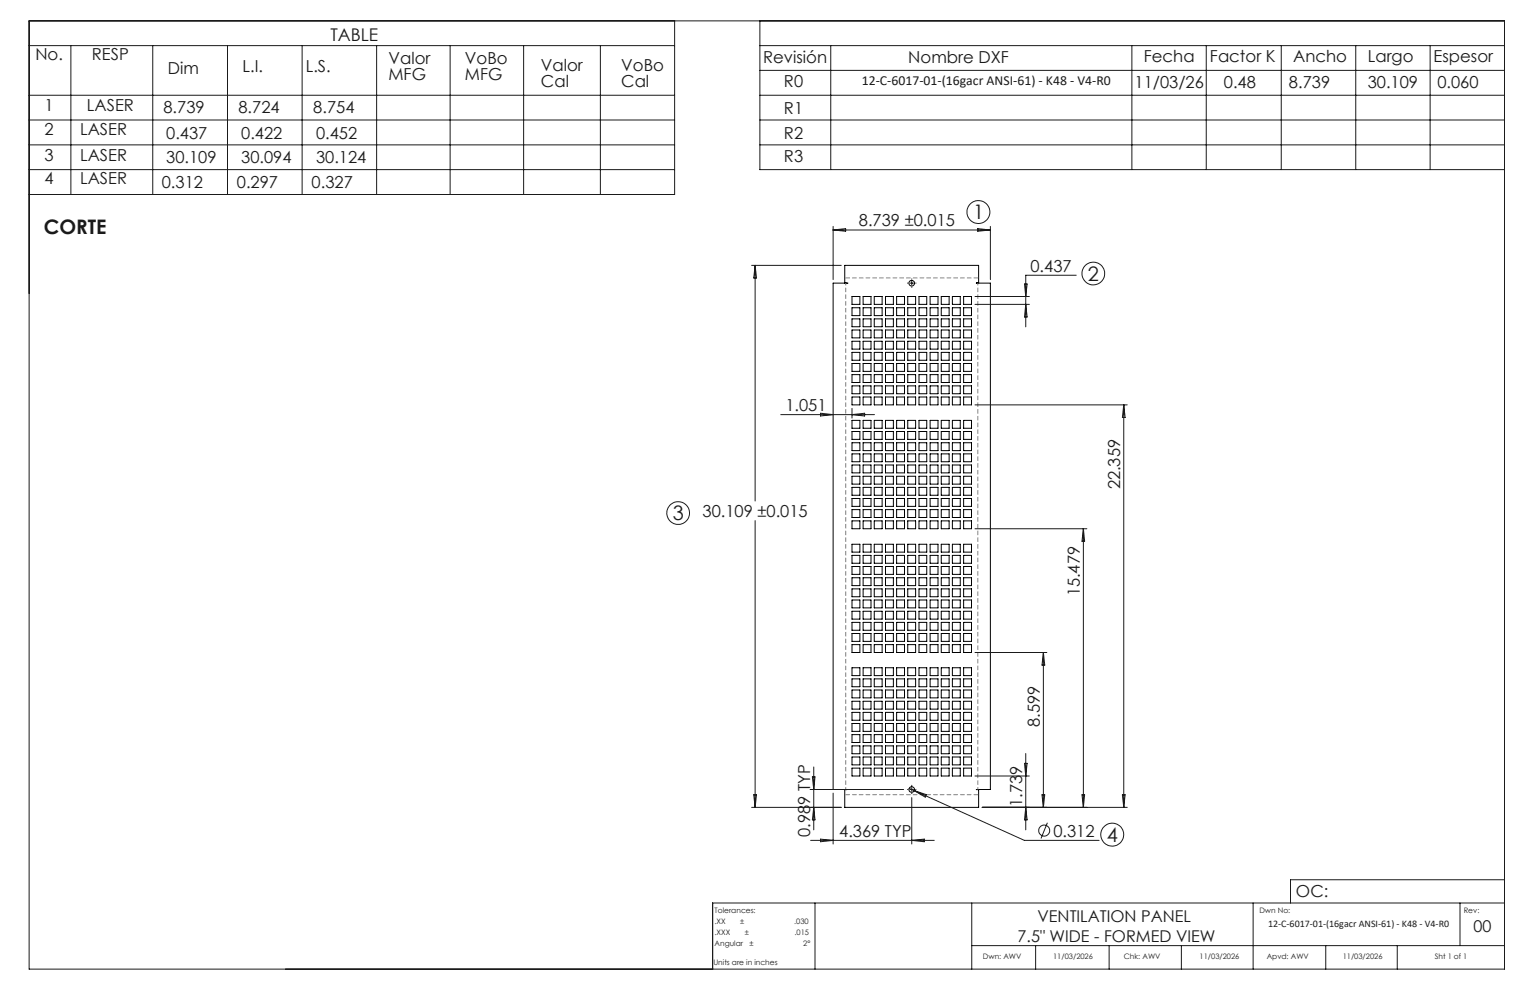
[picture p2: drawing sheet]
<svg xmlns="http://www.w3.org/2000/svg" width="432mm" height="279mm" viewBox="0 0 432 279" stroke-linecap="round" stroke-linejoin="round" font-family="sans-serif">
<g fill="none" stroke="#000" stroke-width=".28">
<path d="M238.4 79.9v-5h37.8v5M239 79.9h.1M239 79.9h-3.9v142.9h3.9M275.6 79.9h.1M275.6 79.9h3.9v142.9h-3.9M240.5 90h2.2v2.2h-2.2zM240.5 86.9h2.2v2.2h-2.2zM240.5 83.7h2.2v2.2h-2.2zM240.5 96.3h2.2v2.2h-2.2zM240.5 93.1h2.2v2.3h-2.2zM240.5 99.4h2.2v2.3h-2.2zM243.6 90h2.2v2.2h-2.2z"/>
<path d="M243.6 86.9h2.2v2.2h-2.2zM243.6 83.7h2.2v2.2h-2.2zM243.6 96.3h2.2v2.2h-2.2zM243.6 93.1h2.2v2.3h-2.2zM243.6 99.4h2.2v2.3h-2.2zM246.7 90h2.3v2.2h-2.3zM246.7 86.9h2.3v2.2h-2.3zM246.7 83.7h2.3v2.2h-2.3zM246.7 96.3h2.3v2.2h-2.3zM246.7 93.1h2.3v2.3h-2.3zM246.7 99.4h2.3v2.3h-2.3zM249.9 90h2.2v2.2h-2.2z"/>
<path d="M249.9 86.9h2.2v2.2h-2.2zM249.9 83.7h2.2v2.2h-2.2zM249.9 96.3h2.2v2.2h-2.2zM249.9 93.1h2.2v2.3h-2.2zM249.9 99.4h2.2v2.3h-2.2zM253 90h2.3v2.2h-2.3zM253 86.9h2.3v2.2h-2.3zM253 83.7h2.3v2.2h-2.3zM253 96.3h2.3v2.2h-2.3zM253 93.1h2.3v2.3h-2.3zM253 99.4h2.3v2.3h-2.3zM256.2 90h2.2v2.2h-2.2z"/>
<path d="M256.2 86.9h2.2v2.2h-2.2zM256.2 83.7h2.2v2.2h-2.2zM256.2 93.1h2.2v2.3h-2.2zM256.2 96.3h2.2v2.2h-2.2zM256.2 99.4h2.2v2.3h-2.2zM259.4 90h2.1v2.2h-2.1zM259.4 83.7h2.1v2.2h-2.1zM259.4 86.9h2.1v2.2h-2.1zM259.4 93.1h2.1v2.3h-2.1zM259.4 96.3h2.1v2.2h-2.1zM259.4 99.4h2.1v2.3h-2.1zM262.5 83.7h2.2v2.2h-2.2z"/>
<path d="M262.5 86.9h2.2v2.2h-2.2zM262.5 90h2.2v2.2h-2.2zM262.5 93.1h2.2v2.3h-2.2zM262.5 96.3h2.2v2.2h-2.2zM262.5 99.4h2.2v2.3h-2.2zM265.6 90h2.3v2.2h-2.3zM265.6 86.9h2.3v2.2h-2.3zM265.6 83.7h2.3v2.2h-2.3zM265.6 96.3h2.3v2.2h-2.3zM265.6 93.1h2.3v2.3h-2.3zM265.6 99.4h2.3v2.3h-2.3zM268.8 90h2.2v2.2h-2.2z"/>
<path d="M268.8 86.9h2.2v2.2h-2.2zM268.8 83.7h2.2v2.2h-2.2zM268.8 96.3h2.2v2.2h-2.2zM268.8 93.1h2.2v2.3h-2.2zM268.8 99.4h2.2v2.3h-2.2zM272 83.7h2.2v2.2h-2.2zM272 86.9h2.2v2.2h-2.2zM272 90h2.2v2.2h-2.2zM272 93.1h2.2v2.3h-2.2zM272 96.3h2.2v2.2h-2.2zM272 99.4h2.2v2.3h-2.2zM240.5 118.6h2.2v2.3h-2.2z"/>
<path d="M240.5 105.7h2.2v2.2h-2.2zM240.5 102.6h2.2v2.2h-2.2zM240.5 108.9h2.2v2.2h-2.2zM240.5 112h2.2v2.3h-2.2zM243.6 118.6h2.2v2.3h-2.2zM243.6 105.7h2.2v2.2h-2.2zM243.6 102.6h2.2v2.2h-2.2zM243.6 108.9h2.2v2.2h-2.2zM243.6 112h2.2v2.3h-2.2zM246.7 118.6h2.3v2.3h-2.3zM246.7 105.7h2.3v2.2h-2.3zM246.7 102.6h2.3v2.2h-2.3z"/>
<path d="M246.7 108.9h2.3v2.2h-2.3zM246.7 112h2.3v2.3h-2.3zM249.9 118.6h2.2v2.3h-2.2zM249.9 105.7h2.2v2.2h-2.2zM249.9 102.6h2.2v2.2h-2.2zM249.9 108.9h2.2v2.2h-2.2zM249.9 112h2.2v2.3h-2.2zM253 118.6h2.3v2.3h-2.3zM253 105.7h2.3v2.2h-2.3zM253 102.6h2.3v2.2h-2.3zM253 108.9h2.3v2.2h-2.3zM253 112h2.3v2.3h-2.3z"/>
<path d="M256.2 102.6h2.2v2.2h-2.2zM256.2 105.7h2.2v2.2h-2.2zM256.2 108.9h2.2v2.2h-2.2zM256.2 112h2.2v2.3h-2.2zM256.2 118.6h2.2v2.3h-2.2zM259.4 102.6h2.1v2.2h-2.1zM259.4 105.7h2.1v2.2h-2.1zM259.4 108.9h2.1v2.2h-2.1zM259.4 112h2.1v2.3h-2.1zM259.4 118.6h2.1v2.3h-2.1zM262.5 102.6h2.2v2.2h-2.2zM262.5 105.7h2.2v2.2h-2.2z"/>
<path d="M262.5 108.9h2.2v2.2h-2.2zM262.5 112h2.2v2.3h-2.2zM262.5 118.6h2.2v2.3h-2.2zM265.6 118.6h2.3v2.3h-2.3zM265.6 105.7h2.3v2.2h-2.3zM265.6 102.6h2.3v2.2h-2.3zM265.6 108.9h2.3v2.2h-2.3zM265.6 112h2.3v2.3h-2.3zM268.8 118.6h2.2v2.3h-2.2zM268.8 105.7h2.2v2.2h-2.2zM268.8 102.6h2.2v2.2h-2.2zM268.8 108.9h2.2v2.2h-2.2z"/>
<path d="M268.8 112h2.2v2.3h-2.2zM272 102.6h2.2v2.2h-2.2zM272 105.7h2.2v2.2h-2.2zM272 108.9h2.2v2.2h-2.2zM272 112h2.2v2.3h-2.2zM272 118.6h2.2v2.3h-2.2zM240.5 125h2.2v2.2h-2.2zM240.5 121.8h2.2v2.2h-2.2zM240.5 137.5h2.2v2.3h-2.2zM240.5 131.2h2.2v2.3h-2.2zM240.5 128.1h2.2v2.2h-2.2zM240.5 134.4h2.2v2.2h-2.2z"/>
<path d="M243.6 125h2.2v2.2h-2.2zM243.6 121.8h2.2v2.2h-2.2zM243.6 137.5h2.2v2.3h-2.2zM243.6 131.2h2.2v2.3h-2.2zM243.6 128.1h2.2v2.2h-2.2zM243.6 134.4h2.2v2.2h-2.2zM246.7 125h2.3v2.2h-2.3zM246.7 121.8h2.3v2.2h-2.3zM246.7 137.5h2.3v2.3h-2.3zM246.7 131.2h2.3v2.3h-2.3zM246.7 128.1h2.3v2.2h-2.3zM246.7 134.4h2.3v2.2h-2.3z"/>
<path d="M249.9 125h2.2v2.2h-2.2zM249.9 121.8h2.2v2.2h-2.2zM249.9 137.5h2.2v2.3h-2.2zM249.9 131.2h2.2v2.3h-2.2zM249.9 128.1h2.2v2.2h-2.2zM249.9 134.4h2.2v2.2h-2.2zM253 125h2.3v2.2h-2.3zM253 121.8h2.3v2.2h-2.3zM253 137.5h2.3v2.3h-2.3zM253 131.2h2.3v2.3h-2.3zM253 128.1h2.3v2.2h-2.3zM253 134.4h2.3v2.2h-2.3z"/>
<path d="M256.2 125h2.2v2.2h-2.2zM256.2 121.8h2.2v2.2h-2.2zM256.2 128.1h2.2v2.2h-2.2zM256.2 131.2h2.2v2.3h-2.2zM256.2 134.4h2.2v2.2h-2.2zM256.2 137.5h2.2v2.3h-2.2zM259.4 125h2.1v2.2h-2.1zM259.4 121.8h2.1v2.2h-2.1zM259.4 128.1h2.1v2.2h-2.1zM259.4 131.2h2.1v2.3h-2.1zM259.4 134.4h2.1v2.2h-2.1zM259.4 137.5h2.1v2.3h-2.1z"/>
<path d="M262.5 121.8h2.2v2.2h-2.2zM262.5 125h2.2v2.2h-2.2zM262.5 128.1h2.2v2.2h-2.2zM262.5 131.2h2.2v2.3h-2.2zM262.5 134.4h2.2v2.2h-2.2zM262.5 137.5h2.2v2.3h-2.2zM265.6 125h2.3v2.2h-2.3zM265.6 121.8h2.3v2.2h-2.3zM265.6 137.5h2.3v2.3h-2.3zM265.6 131.2h2.3v2.3h-2.3zM265.6 128.1h2.3v2.2h-2.3zM265.6 134.4h2.3v2.2h-2.3z"/>
<path d="M268.8 125h2.2v2.2h-2.2zM268.8 121.8h2.2v2.2h-2.2zM268.8 137.5h2.2v2.3h-2.2zM268.8 131.2h2.2v2.3h-2.2zM268.8 128.1h2.2v2.2h-2.2zM268.8 134.4h2.2v2.2h-2.2zM272 121.8h2.2v2.2h-2.2zM272 125h2.2v2.2h-2.2zM272 128.1h2.2v2.2h-2.2zM272 131.2h2.2v2.3h-2.2zM272 134.4h2.2v2.2h-2.2zM272 137.5h2.2v2.3h-2.2z"/>
<path d="M240.5 153.6h2.2v2.2h-2.2zM240.5 159.9h2.2v2.2h-2.2zM240.5 156.7h2.2v2.3h-2.2zM240.5 140.7h2.2v2.2h-2.2zM240.5 143.8h2.2v2.2h-2.2zM240.5 147h2.2v2.2h-2.2zM243.6 153.6h2.2v2.2h-2.2zM243.6 159.9h2.2v2.2h-2.2zM243.6 156.7h2.2v2.3h-2.2zM243.6 140.7h2.2v2.2h-2.2zM243.6 143.8h2.2v2.2h-2.2zM243.6 147h2.2v2.2h-2.2z"/>
<path d="M246.7 153.6h2.3v2.2h-2.3zM246.7 159.9h2.3v2.2h-2.3zM246.7 156.7h2.3v2.3h-2.3zM246.7 140.7h2.3v2.2h-2.3zM246.7 143.8h2.3v2.2h-2.3zM246.7 147h2.3v2.2h-2.3zM249.9 153.6h2.2v2.2h-2.2zM249.9 159.9h2.2v2.2h-2.2zM249.9 156.7h2.2v2.3h-2.2zM249.9 140.7h2.2v2.2h-2.2zM249.9 143.8h2.2v2.2h-2.2zM249.9 147h2.2v2.2h-2.2z"/>
<path d="M253 153.6h2.3v2.2h-2.3zM253 159.9h2.3v2.2h-2.3zM253 156.7h2.3v2.3h-2.3zM253 140.7h2.3v2.2h-2.3zM253 143.8h2.3v2.2h-2.3zM253 147h2.3v2.2h-2.3zM256.2 153.6h2.2v2.2h-2.2zM256.2 159.9h2.2v2.2h-2.2zM256.2 140.7h2.2v2.2h-2.2zM256.2 143.8h2.2v2.2h-2.2zM256.2 147h2.2v2.2h-2.2zM256.2 156.7h2.2v2.3h-2.2z"/>
<path d="M259.4 140.7h2.1v2.2h-2.1zM259.4 143.8h2.1v2.2h-2.1zM259.4 147h2.1v2.2h-2.1zM259.4 153.6h2.1v2.2h-2.1zM259.4 156.7h2.1v2.3h-2.1zM259.4 159.9h2.1v2.2h-2.1zM262.5 140.7h2.2v2.2h-2.2zM262.5 143.8h2.2v2.2h-2.2zM262.5 147h2.2v2.2h-2.2zM262.5 153.6h2.2v2.2h-2.2zM262.5 156.7h2.2v2.3h-2.2zM262.5 159.9h2.2v2.2h-2.2z"/>
<path d="M265.6 153.6h2.3v2.2h-2.3zM265.6 159.9h2.3v2.2h-2.3zM265.6 156.7h2.3v2.3h-2.3zM265.6 140.7h2.3v2.2h-2.3zM265.6 143.8h2.3v2.2h-2.3zM265.6 147h2.3v2.2h-2.3zM268.8 153.6h2.2v2.2h-2.2zM268.8 159.9h2.2v2.2h-2.2zM268.8 156.7h2.2v2.3h-2.2zM268.8 140.7h2.2v2.2h-2.2zM268.8 143.8h2.2v2.2h-2.2zM268.8 147h2.2v2.2h-2.2z"/>
<path d="M272 140.7h2.2v2.2h-2.2zM272 143.8h2.2v2.2h-2.2zM272 147h2.2v2.2h-2.2zM272 153.6h2.2v2.2h-2.2zM272 156.7h2.2v2.3h-2.2zM272 159.9h2.2v2.2h-2.2zM240.5 175.6h2.2v2.3h-2.2zM240.5 163.1h2.2v2.2h-2.2zM240.5 166.2h2.2v2.2h-2.2zM240.5 172.5h2.2v2.2h-2.2zM240.5 178.8h2.2v2.2h-2.2zM240.5 169.3h2.2v2.3h-2.2z"/>
<path d="M243.6 175.6h2.2v2.3h-2.2zM243.6 163.1h2.2v2.2h-2.2zM243.6 166.2h2.2v2.2h-2.2zM243.6 172.5h2.2v2.2h-2.2zM243.6 178.8h2.2v2.2h-2.2zM243.6 169.3h2.2v2.3h-2.2zM246.7 175.6h2.3v2.3h-2.3zM246.7 163.1h2.3v2.2h-2.3zM246.7 166.2h2.3v2.2h-2.3zM246.7 172.5h2.3v2.2h-2.3zM246.7 178.8h2.3v2.2h-2.3zM246.7 169.3h2.3v2.3h-2.3z"/>
<path d="M249.9 175.6h2.2v2.3h-2.2zM249.9 163.1h2.2v2.2h-2.2zM249.9 166.2h2.2v2.2h-2.2zM249.9 172.5h2.2v2.2h-2.2zM249.9 178.8h2.2v2.2h-2.2zM249.9 169.3h2.2v2.3h-2.2zM253 175.6h2.3v2.3h-2.3zM253 163.1h2.3v2.2h-2.3zM253 166.2h2.3v2.2h-2.3zM253 172.5h2.3v2.2h-2.3zM253 178.8h2.3v2.2h-2.3zM253 169.3h2.3v2.3h-2.3z"/>
<path d="M256.2 163.1h2.2v2.2h-2.2zM256.2 166.2h2.2v2.2h-2.2zM256.2 169.3h2.2v2.3h-2.2zM256.2 172.5h2.2v2.2h-2.2zM256.2 175.6h2.2v2.3h-2.2zM256.2 178.8h2.2v2.2h-2.2zM259.4 163.1h2.1v2.2h-2.1zM259.4 166.2h2.1v2.2h-2.1zM259.4 169.3h2.1v2.3h-2.1zM259.4 172.5h2.1v2.2h-2.1zM259.4 175.6h2.1v2.3h-2.1zM259.4 178.8h2.1v2.2h-2.1z"/>
<path d="M262.5 163.1h2.2v2.2h-2.2zM262.5 166.2h2.2v2.2h-2.2zM262.5 169.3h2.2v2.3h-2.2zM262.5 172.5h2.2v2.2h-2.2zM262.5 175.6h2.2v2.3h-2.2zM262.5 178.8h2.2v2.2h-2.2zM265.6 175.6h2.3v2.3h-2.3zM265.6 163.1h2.3v2.2h-2.3zM265.6 166.2h2.3v2.2h-2.3zM265.6 169.3h2.3v2.3h-2.3zM265.6 172.5h2.3v2.2h-2.3zM265.6 178.8h2.3v2.2h-2.3z"/>
<path d="M268.8 175.6h2.2v2.3h-2.2zM268.8 163.1h2.2v2.2h-2.2zM268.8 166.2h2.2v2.2h-2.2zM268.8 172.5h2.2v2.2h-2.2zM268.8 178.8h2.2v2.2h-2.2zM268.8 169.3h2.2v2.3h-2.2zM272 163.1h2.2v2.2h-2.2zM272 166.2h2.2v2.2h-2.2zM272 169.3h2.2v2.3h-2.2zM272 172.5h2.2v2.2h-2.2zM272 175.6h2.2v2.3h-2.2zM272 178.8h2.2v2.2h-2.2z"/>
<path d="M240.5 194.7h2.2v2.3h-2.2zM240.5 191.6h2.2v2.2h-2.2zM240.5 188.5h2.2v2.2h-2.2zM240.5 197.9h2.2v2.2h-2.2zM240.5 181.9h2.2v2.2h-2.2zM243.6 194.7h2.2v2.3h-2.2zM243.6 191.6h2.2v2.2h-2.2zM243.6 188.5h2.2v2.2h-2.2zM243.6 197.9h2.2v2.2h-2.2zM243.6 181.9h2.2v2.2h-2.2zM246.7 194.7h2.3v2.3h-2.3zM246.7 191.6h2.3v2.2h-2.3z"/>
<path d="M246.7 188.5h2.3v2.2h-2.3zM246.7 197.9h2.3v2.2h-2.3zM246.7 181.9h2.3v2.2h-2.3zM249.9 194.7h2.2v2.3h-2.2zM249.9 191.6h2.2v2.2h-2.2zM249.9 188.5h2.2v2.2h-2.2zM249.9 197.9h2.2v2.2h-2.2zM249.9 181.9h2.2v2.2h-2.2zM253 194.7h2.3v2.3h-2.3zM253 191.6h2.3v2.2h-2.3zM253 188.5h2.3v2.2h-2.3zM253 197.9h2.3v2.2h-2.3z"/>
<path d="M253 181.9h2.3v2.2h-2.3zM256.2 194.7h2.2v2.3h-2.2zM256.2 191.6h2.2v2.2h-2.2zM256.2 181.9h2.2v2.2h-2.2zM256.2 188.5h2.2v2.2h-2.2zM256.2 197.9h2.2v2.2h-2.2zM259.4 194.7h2.1v2.3h-2.1zM259.4 181.9h2.1v2.2h-2.1zM259.4 188.5h2.1v2.2h-2.1zM259.4 191.6h2.1v2.2h-2.1zM259.4 197.9h2.1v2.2h-2.1zM262.5 181.9h2.2v2.2h-2.2z"/>
<path d="M262.5 188.5h2.2v2.2h-2.2zM262.5 191.6h2.2v2.2h-2.2zM262.5 194.7h2.2v2.3h-2.2zM262.5 197.9h2.2v2.2h-2.2zM265.6 194.7h2.3v2.3h-2.3zM265.6 191.6h2.3v2.2h-2.3zM265.6 188.5h2.3v2.2h-2.3zM265.6 197.9h2.3v2.2h-2.3zM265.6 181.9h2.3v2.2h-2.3zM268.8 194.7h2.2v2.3h-2.2zM268.8 191.6h2.2v2.2h-2.2zM268.8 188.5h2.2v2.2h-2.2z"/>
<path d="M268.8 197.9h2.2v2.2h-2.2zM268.8 181.9h2.2v2.2h-2.2zM272 181.9h2.2v2.2h-2.2zM272 188.5h2.2v2.2h-2.2zM272 191.6h2.2v2.2h-2.2zM272 194.7h2.2v2.3h-2.2zM272 197.9h2.2v2.2h-2.2zM240.5 216.8h2.2v2.2h-2.2zM240.5 210.5h2.2v2.2h-2.2zM240.5 207.3h2.2v2.2h-2.2zM240.5 201h2.2v2.3h-2.2zM240.5 213.6h2.2v2.3h-2.2z"/>
<path d="M240.5 204.2h2.2v2.2h-2.2zM243.6 216.8h2.2v2.2h-2.2zM243.6 210.5h2.2v2.2h-2.2zM243.6 207.3h2.2v2.2h-2.2zM243.6 201h2.2v2.3h-2.2zM243.6 213.6h2.2v2.3h-2.2zM243.6 204.2h2.2v2.2h-2.2zM246.7 216.8h2.3v2.2h-2.3zM246.7 210.5h2.3v2.2h-2.3zM246.7 207.3h2.3v2.2h-2.3zM246.7 201h2.3v2.3h-2.3zM246.7 213.6h2.3v2.3h-2.3z"/>
<path d="M246.7 204.2h2.3v2.2h-2.3zM249.9 216.8h2.2v2.2h-2.2zM249.9 210.5h2.2v2.2h-2.2zM249.9 207.3h2.2v2.2h-2.2zM249.9 201h2.2v2.3h-2.2zM249.9 213.6h2.2v2.3h-2.2zM249.9 204.2h2.2v2.2h-2.2zM253 216.8h2.3v2.2h-2.3zM253 210.5h2.3v2.2h-2.3zM253 207.3h2.3v2.2h-2.3zM253 201h2.3v2.3h-2.3zM253 213.6h2.3v2.3h-2.3z"/>
<path d="M253 204.2h2.3v2.2h-2.3zM256.2 216.8h2.2v2.2h-2.2zM256.2 201h2.2v2.3h-2.2zM256.2 204.2h2.2v2.2h-2.2zM256.2 207.3h2.2v2.2h-2.2zM256.2 210.5h2.2v2.2h-2.2zM256.2 213.6h2.2v2.3h-2.2zM259.4 216.8h2.1v2.2h-2.1zM259.4 201h2.1v2.3h-2.1zM259.4 204.2h2.1v2.2h-2.1zM259.4 207.3h2.1v2.2h-2.1zM259.4 210.5h2.1v2.2h-2.1z"/>
<path d="M259.4 213.6h2.1v2.3h-2.1zM262.5 216.8h2.2v2.2h-2.2zM262.5 201h2.2v2.3h-2.2zM262.5 204.2h2.2v2.2h-2.2zM262.5 207.3h2.2v2.2h-2.2zM262.5 210.5h2.2v2.2h-2.2zM262.5 213.6h2.2v2.3h-2.2zM265.6 216.8h2.3v2.2h-2.3zM265.6 210.5h2.3v2.2h-2.3zM265.6 207.3h2.3v2.2h-2.3zM265.6 201h2.3v2.3h-2.3zM265.6 204.2h2.3v2.2h-2.3z"/>
<path d="M265.6 213.6h2.3v2.3h-2.3zM268.8 216.8h2.2v2.2h-2.2zM268.8 210.5h2.2v2.2h-2.2zM268.8 207.3h2.2v2.2h-2.2zM268.8 201h2.2v2.3h-2.2zM268.8 213.6h2.2v2.3h-2.2zM268.8 204.2h2.2v2.2h-2.2zM272 216.8h2.2v2.2h-2.2zM272 201h2.2v2.3h-2.2zM272 204.2h2.2v2.2h-2.2zM272 207.3h2.2v2.2h-2.2zM272 210.5h2.2v2.2h-2.2z"/>
<path d="M272 213.6h2.2v2.3h-2.2zM238.4 222.8v5.1h37.8v-5.1M239 222.8h.1M275.6 222.8h.1"/>
<circle cx="257.3" cy="79.9" r=".8"/>
<circle cx="257.3" cy="222.8" r=".79"/>
</g>
<g fill="none" stroke="#191924" stroke-width=".28">
<path d="M8.2 5.9h416.4v267.6h-416.4zM8.2 12.9h182.2M20 12.9v42M43.1 12.9v42M64.2 12.9v42M85.3 12.9v42M106.3 12.9v42M127 12.9v42M147.8 12.9v42M169.4 12.9v42M190.4 5.9v49h-182.2M214.5 12.9h210.1"/>
<path d="M214.5 5.9v42h210.1M214.5 19.9h210.1M234.5 12.9v35M319.4 12.9v35M340.4 12.9v35M361.6 12.9v35M382.6 12.9v35M403.6 12.9v35M8.2 26.9h182.2M8.2 33.9h182.2M214.5 26.9h210.1M214.5 33.9h210.1"/>
<path d="M8.2 40.9h182.2M8.2 47.9h182.2M214.5 40.9h210.1M212.1 74.9h25.3M213.1 74.9v66.5M213.1 74.9l.4 3.6h-.8zM235.1 63.9v15M235.1 64.9h44.4M235.1 64.9l3.6-.4v.8zM256.8 79.9h1M257.3 79.4v1M275.9 64.5l3.6 .4-3.6 .4z"/>
<path d="M279.5 63.9v15M303.7 77.7h-14.2v14.6M275.2 85.9h15.3M275.2 83.7h15.3M289.1 80.2h.8l-.4 3.5zM289.5 85.9l.4 3.6h-.8zM220.3 117h26.5M231.6 116.6l3.5 .4-3.5 .4zM240.5 115.3v2.7M240.5 117l3.5-.4v.8zM275.2 114.3h42.9M317.1 114.3v113.6"/>
<path d="M317.1 114.3l.4 3.5h-.7zM213.1 146.9v81M275.2 149.2h31.5M305.8 149.2v78.7M305.8 149.2l.3 3.6h-.7zM275.2 184.1h20.3M294.5 184.1v43.8M294.5 184.1l.4 3.6h-.8zM229.3 219.3h.7l-.3 3.5zM229.7 216.5v17.7M275.2 219h15.3M289.1 215.4h.8l-.4 3.6z"/>
<path d="M289.5 212.7v21.5M212.1 227.9h25.3M212.7 224.3h.8l-.4 3.6zM228.6 222.8h26.4M228.8 237.2h34.9M229.7 227.9l.3 3.5h-.7zM231.6 236.8l3.5 .4-3.5 .4zM235.1 223.8v14.4M256.6 222.5l1.4 .6M256.8 222.8h1M257.3 222.3v1M257.3 225.1v13.1"/>
<path d="M257.3 237.2l3.6-.4v.8zM258 223.1l31.1 14.1h21.1M258 223.1l3.4 1.2-.3 .7zM277.2 227.9h40.9M289.5 227.9l.4 3.5h-.8zM294.1 224.3h.8l-.4 3.6zM295.6 232.2l-1.8 4.4M305.4 224.3h.7l-.3 3.6zM316.8 224.3h.7l-.4 3.6zM230 254.8v18.7M274.2 254.8v18.7M353.7 254.8v18.7"/>
<path d="M412 254.8v12.1M424.6 254.8h-223.5v18.7M424.6 248.3h-60.4v6.5M274.2 266.9h150.4M292.3 266.9v6.6M313 266.9v6.6M333.4 266.9v6.6M374.2 266.9v6.6M394.3 266.9v6.6"/>
<circle cx="276.1" cy="59.8" r="3.2"/>
<circle cx="308.5" cy="77.2" r="3.2"/>
<circle cx="191.4" cy="144.8" r="3.2"/>
<circle cx="294.7" cy="234.4" r="1.55"/>
<circle cx="313.9" cy="235.5" r="3.2"/>
</g>
<path d="M256.3 79.9h-.3M257.3 78.9v-.3M258.3 79.9h.3M257.3 80.9v.3M256.3 222.8h-.3M257.3 223.8v.3M257.3 221.8v-.3M258.3 222.8h.3" fill="none" stroke="#191924" stroke-width=".28" stroke-dasharray="15.2 1.3 1.3 1.3" stroke-linecap="butt"/>
<path d="M276.2 78.4h-37.8M238.4 224.3h37.8" fill="none" stroke="#808080" stroke-width=".28" stroke-dasharray="1.3 .6" stroke-dashoffset="-.2" stroke-linecap="butt"/>
<path d="M238.7 79.9v142.9M276 222.8v-142.9" fill="none" stroke="#808080" stroke-width=".28" stroke-dasharray="1.3 .6" stroke-dashoffset=".6" stroke-linecap="butt"/>
<g font-size="5.6" fill="#191924">
<text x="274.6" y="61.8">1</text>
<text x="12.4" y="66.2">CORTE</text>
<text x="307" y="79.2">2</text>
<text x="189.9" y="146.8">3</text>
<text x="312.4" y="237.6">4</text>
</g>
<text font-size="4.9" fill="#191924" x="93.3" y="11.4">TABLE</text>
<g font-size="4.7" fill="#191924">
<text x="10" y="17">No.</text>
<text x="26" y="17">RESP</text>
<text x="215.4" y="17.6">Revisión</text>
<text x="256.3" y="17.6">Nombre DXF</text>
<text x="322.8" y="17.5">Fecha</text>
<text x="341.5" y="17.5">Factor K</text>
<text x="365" y="17.5">Ancho</text>
<text x="386" y="17.5">Largo</text>
<text x="404.6" y="17.5">Espesor</text>
<text x="47.4" y="20.9">Dim</text>
<text x="68.4" y="20.4">L.I.</text>
<text x="86.3" y="20.4">L.S.</text>
<text x="109.6" y="18.1">Valor</text>
<text x="109.6" y="22.6">MFG</text>
<text x="131.2" y="18.1">VoBo</text>
<text x="131.2" y="22.6">MFG</text>
<text x="152.7" y="20">Valor</text>
<text x="175.3" y="20">VoBo</text>
<text x="152.7" y="24.5">Cal</text>
<text x="175.3" y="24.5">Cal</text>
<text x="221.3" y="24.6">R0</text>
<text x="320.2" y="24.7">11/03/26</text>
<text x="345.4" y="24.7">0.48</text>
<text x="363.8" y="24.7">8.739</text>
<text x="386" y="24.7">30.109</text>
<text x="405.7" y="24.7">0.060</text>
<text x="12.6" y="31.3">1</text>
<text x="24.5" y="31.3">LASER</text>
<text x="46.1" y="32">8.739</text>
<text x="67.3" y="32">8.724</text>
<text x="88.4" y="32">8.754</text>
<text x="221.3" y="32.1">R1</text>
<text x="12.6" y="38">2</text>
<text x="22.6" y="38">LASER</text>
<text x="46.9" y="39.2">0.437</text>
<text x="68.1" y="39.2">0.422</text>
<text x="89.2" y="39.2">0.452</text>
<text x="221.3" y="39.1">R2</text>
<text x="12.6" y="45.4">3</text>
<text x="22.6" y="45.4">LASER</text>
<text x="46.9" y="46.1">30.109</text>
<text x="68.1" y="46.1">30.094</text>
<text x="89.2" y="46.1">30.124</text>
<text x="221.3" y="45.8">R3</text>
<text x="12.6" y="51.9">4</text>
<text x="22.6" y="51.9">LASER</text>
<text x="45.7" y="53.2">0.312</text>
<text x="66.8" y="53.2">0.297</text>
<text x="88" y="53.2">0.327</text>
<text x="242.4" y="63.9">8.739 ±0.015</text>
<text x="290.8" y="76.6">0.437</text>
<text x="221.7" y="116">1.051</text>
<text x="316.1" y="138.1" transform="rotate(-90 316.1 138.1)">22.359</text>
<text x="198.3" y="145.9">30.109 ±0.015</text>
<text x="304.7" y="168.3" transform="rotate(-90 304.7 168.3)">15.479</text>
<text x="293.5" y="205.1" transform="rotate(-90 293.5 205.1)">8.599</text>
<text x="288.5" y="227.8" transform="rotate(-90 288.5 227.8)">1.739</text>
<text x="228.7" y="236.2" transform="rotate(-90 228.7 236.2)">0.989 TYP</text>
<text x="236.8" y="236.2">4.369 TYP</text>
<text x="297.3" y="236.1">0.312</text>
<text x="365.8" y="253.1">OC:</text>
</g>
<g font-size="4.6" fill="#191924">
<text x="292.8" y="260.1">VENTILATION PANEL</text>
<text x="415.9" y="263">00</text>
<text x="287.2" y="265.7">7.5&quot; WIDE - FORMED VIEW</text>
</g>
<text font-size="3.9" fill="#191924" x="243.2" y="24">12-C-6017-01-(16gacr ANSI-61) - K48 - V4-R0</text>
<text font-size="2.8" fill="#191924" x="357.9" y="261.5">12-C-6017-01-(16gacr ANSI-61) - K48 - V4-R0</text>
<g font-size="2.1" fill="#191924">
<text x="201.7" y="257.6">Tolerances:</text>
<text x="355.4" y="257.8">Dwn No:</text>
<text x="413.1" y="257.8">Rev:</text>
<text x="201.7" y="260.7">.XX</text>
<text x="201.7" y="263.9">.XXX</text>
<text x="208.9" y="260.7">±</text>
<text x="210.2" y="263.9">±</text>
<text x="224.1" y="260.7">.030</text>
<text x="224.3" y="263.9">.015</text>
<text x="201.7" y="267">Angular</text>
<text x="211.5" y="267">±</text>
<text x="226.7" y="267">2°</text>
<text x="201.3" y="272.3">Units are in inches</text>
<text x="277.4" y="270.7">Dwn: AWV</text>
<text x="297.2" y="270.7">11/03/2026</text>
<text x="317.2" y="270.7">Chk: AWV</text>
<text x="338.6" y="270.7">11/03/2026</text>
<text x="357.5" y="270.7">Apvd: AWV</text>
<text x="378.9" y="270.7">11/03/2026</text>
<text x="404.9" y="270.7">Sht 1 of 1</text>
</g>
</svg>
